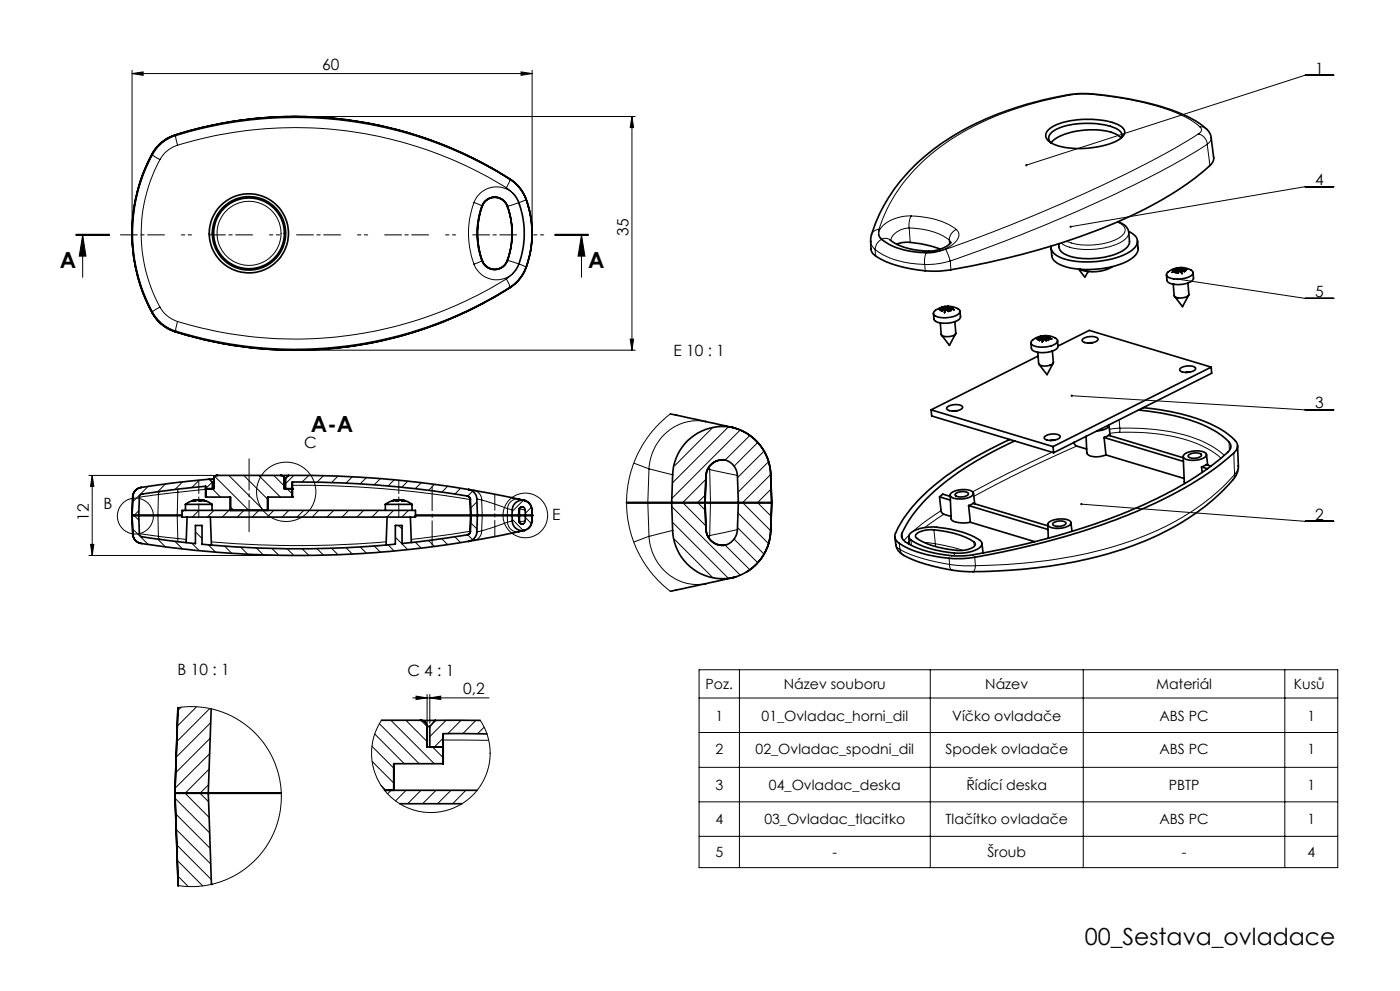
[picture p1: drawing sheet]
<svg xmlns="http://www.w3.org/2000/svg" width="420mm" height="297mm" viewBox="0 0 420 297" stroke-linecap="round" stroke-linejoin="round" font-family="sans-serif">
<g fill="none" stroke="#000" stroke-width=".3">
<path d="M39.6 22l3.3-.4v1zM39.6 21.1v47.8M39.6 22h120M89.6 34.9h101M156.3 21.6l3.3 .4-3.3 .6zM159.6 21.1v47.8M189.6 34.9v70M189.6 34.9l.5 3.3h-1zM320.3 28.4l.6 .1M320.9 28.5a90.2 90.2 0 0 0-40.6 16.9 48.3 48.3 0 0 0-16.6 23.3M327.7 28.3a83.2 83.2 0 0 1 28 6.8l2.5 1.5 1.8 1.4M327.7 28.3l-3.5-.1-3.3 .3"/>
<path d="M327.9 28.2l-.2 .1M360 38a1.2 1.2 0 0 1 .4 1.2 1.2 1.2 0 0 1-.9 .9M360 38l1 .1 1 .6M400.1 22.5h-8.6l-83.6 27M45.6 46.2l.2 .2M45.8 46.4a49.6 49.6 0 0 0 0 47M45.8 46.4l2.2 1.4M48 47.8a46.3 46.3 0 0 0 0 44.2M52.6 40.5l.1 .2M52.7 40.7l.6 2.8M52.7 40.7a121.2 121.2 0 0 1 100.2 13.1M52.7 40.7a11.6 11.6 0 0 0-6.9 5.7"/>
<path d="M53.3 43.5a120.4 120.4 0 0 1 98.6 12.8M53.3 43.5l-2 .9a8.4 8.4 0 0 0-3.3 3.4M151.9 56.3l2 1.7a7.2 7.2 0 0 0-11.7 2.7M152.9 53.8l-.1 .8-.9 1.7M152.9 53.8a11.6 11.6 0 0 1 4.9 6M153 53.7l-.1 .1M157.8 59.8l-2 .9-3.5 1M157.8 59.8a29.5 29.5 0 0 1 0 20.3M157.8 59.7v.1M359.5 40.1a330.7 330.7 0 0 1-47.3 23.6l-14 5.7-14.5 5.3M359.5 40.1a3.3 3.3 0 0 1 2.7 3.1M362.2 43.2a324.4 324.4 0 0 1-49.9 24.7l-10.3 4.1-16.9 6.2"/>
<path d="M362.2 43.2l.8 6.4M363.4 41.3a2.21 2.21 0 0 1-1.2 1.9M400.1 55.9h-8.6l-70.3 12M22.8 70.6h10zM22.8 70.4h10M22.8 70.2h10M24.8 70.4l1 6.4h-2zM24.8 70.4v12.7M142.2 60.7a26.6 26.6 0 0 0 0 18.5M142.2 79.2a7.3 7.3 0 0 0 11.7 2.7l-2 1.7M142.2 60.7l2.3 1M144.5 61.7a24.1 24.1 0 0 0 0 16.5"/>
<path d="M144.5 78.2l-2.3 1M144.5 61.7a4.1 4.1 0 0 1 3.9-2.7 4.1 4.1 0 0 1 3.9 2.7M144.5 61.7l.2 .1M144.7 78.1l-.2 .1M152.2 78.1h.1M152.3 78.1a4.1 4.1 0 0 1-3.9 2.8 4.1 4.1 0 0 1-3.9-2.7M152.3 78.1l3.5 1.1 2 .9M152.3 61.7a24.5 24.5 0 0 1 0 16.4M152.3 61.7l-.1 .1M166.5 70.4h10M166.5 70.2h10M166.5 70.6h10"/>
<path d="M174.4 70.4l1.1 6.4h-2.1zM174.4 70.4v12.7M261.2 72.3l.3 1.3 1 1.2M262.5 74.8a24.4 24.4 0 0 0 14.9 4.5M262.5 74.8l.1 1.9M263.7 68.7a2.42 2.42 0 0 0-2.3 1.6M264.5 71.7a2.29 2.29 0 0 1 2.5 .2M264.5 71.7a3.7 3.7 0 0 0-2 3.1M272.8 68.3a20.5 20.5 0 0 1 12 3.7M272.8 68.3a5.6 5.6 0 0 0-5.6 3.8M272.8 68.3l.2 4.3M273.4 64.7a22.9 22.9 0 0 1 13.5 4.1"/>
<path d="M273.4 64.7a10.8 10.8 0 0 0-9.6 4.3l-.2 1.2 .1-1.5M273.4 64.7l-.7 2 .1 1.6M277.4 79.3l.2 1.9M278.7 75.2a2.86 2.86 0 0 0-1.3 3.3v.8M283.7 74.7l1.4 3.5M284.8 72l.4 .7M284.8 72v1.2M285.1 78.2l.2 2.7M285.1 78.2l-3.3 .8-4.4 .3M286.9 68.8a2.31 2.31 0 0 1-.2 3.6 11.8 11.8 0 0 1-5.6 3l2.6-.7M286.9 68.8a3.5 3.5 0 0 0-2.1 3.2M335.2 66.5a2.81 2.81 0 0 1 2.3 2.7 6.6 6.6 0 0 1-5 3.4l-3.9 .8h-3a13.9 13.9 0 0 1-5.6-1.1"/>
<path d="M338.6 69.6a4.4 4.4 0 0 1-3.3 3.5l-2.6 .9-2.9 .5-2.7 .3-3-.1a10.5 10.5 0 0 1-5.8-1.9M45.8 93.4a11.7 11.7 0 0 0 6.9 5.8M45.8 93.4l-.2 .3M48 92l1.8 2.4 1.6 1.1 1.9 .8M48 92l-2.2 1.4M52.7 99.2l-.1 .2M53.3 96.3l-.6 2.9M151.9 83.6a120.3 120.3 0 0 1-98.6 12.7M151.9 83.6l.9 1.6 .1 .9M152.9 86.1a121.1 121.1 0 0 1-100.2 13.1M152.9 86.1l.1 .1M157.8 80.1a11.5 11.5 0 0 1-4.9 6"/>
<path d="M157.8 80.1h.1M353.2 83.6l38.3 5.8h8.6M89.6 104.9h101M189.1 101.6h1l-.5 3.3zM321.5 118.6l70 4.2h8.6M190.1 138.8l4.6 1.7M201.1 124l-3.3 2.9-2.2 2.5-2.8 3.8-1.4 2.6-1.5 3.7-.9 2.8-.7 3.2-.3 4.7 .2 4.8 .6 3.3 1.3 4.2 1.5 3.3 1.8 3.2 2.4 3.2 2.8 2.9 2.5 2.1M211.7 126.3a14.7 14.7 0 0 0-17 14.2M212.8 139.8l.1 .9M213.8 128.1l-11.4 11.5M218.5 128l-16.8 16.7M221.9 129l-20.4 20.4"/>
<path d="M224.9 130.6l-7.3 7.3M227.2 132.7l-7 7M229.1 135.4l-7.9 7.8M230.5 138.4l-9.1 9.1M315.7 135.5a364.3 364.3 0 0 0-23.9 11.9M322.2 132.6l-.3 .1M323 133.7a398.6 398.6 0 0 0-30.9 15.1M335.7 125.8l.3 2.5M335.9 129.6l-2.9 .3M335.9 129.6a53.4 53.4 0 0 1 26.4 4.9l4 2.8M336 128.3a54.7 54.7 0 0 1 26.2 4.7l2.3 1.3 2.8 2.2M336 128.3l-.1 1.3"/>
<path d="M336 128.3l-3.2 .4M368.7 132.5l.1 2.5M370.1 135.8l.3 6.4M371.5 139.6a3.8 3.8 0 0 1-1.1 2.6M26.7 142.5h37.4M27.7 142.5v24M27.7 142.5l.5 3.3h-1zM39.8 158.5l4.7 4.7M39.8 160h.1M39.8 148.9h.1M41.7 153l-1.5 1.5 1.5 1.4M41.8 159.9l5.7 .8"/>
<path d="M44.5 145.8l-4.7 4.7M47.5 148.2l-5.7 .8M47.5 148.2v12.5M48.3 147.2l-.6 .3-.2 .7M49.6 145.1l-2.3 2.3M53.3 147.5l-5.8 .7M53.3 147.5l-.1 7 .1 6.9M53.5 146.6l-.2 .9M54.8 144.4l-2.3 2.3M55.2 153l-.6 .6M58.6 159.4l2 2M59.7 153l-2 2"/>
<path d="M59.8 143.9l-2.3 2.2M61.7 146.7l-8.4 .8M63.7 144.5l-2 1.9M63.7 146.5l2.4 2.5M64.1 143.5h.1M64.2 153l-2 2M64.4 142.8l10.2 10.2M68.7 142.5l10.4 10.5M68.7 153l-2 2M69.1 151.9l1.1 1.1M73.1 142.5l7.2 7.1M73.2 153l-2 2"/>
<path d="M77.6 142.5l6.5 6.5M77.6 153l-2 2M82.1 153l-1.9 2M82.1 142.5l3.2 3.2M85.3 143.5h.1M86.1 146.5l1.6 1.6M86.6 153l-2 2M87.7 145.4a311.2 311.2 0 0 1 53.4 4.3M88.2 142.5l-2.5 2.4M91.1 153l-2 2M92.6 142.5l-2 2M95.6 153l-2 2"/>
<path d="M97 142.6l-1.9 1.9M100.1 153l-2 2M101.4 142.7l-2 1.9M104.6 153l-2 2M105.7 142.9l-1.9 1.9M109.1 153l-2 2M109.9 143.2l-1.8 1.8M113.6 153l-2 2M114.1 143.4l-1.8 1.9M118.1 153l-2 2M118.3 143.8l-1.9 1.9M119.6 157.5l1 1"/>
<path d="M122.3 144.2l-1.8 1.8M122.6 153l-2.1 2M126.4 144.7l-1.8 1.8M130.4 145.2l-1.8 1.8M134.3 145.7l-1.8 1.8M138.2 146.3l-1.7 1.8M141.1 159.3h.1M141.1 159.2l-17.7 2.5M141.1 149.6h.1M141.1 156.6l2 1.9M141.8 147.2l-1.5 1.5M142.2 147l.9 .3 .8 .7 .5 .9 .1 .9"/>
<path d="M143.1 149.5l1.4 .3M143.1 150.4l-2 1.9M144.5 159.1l-.4 1.5a2.7 2.7 0 0 1-1.9 1.4M144.5 159.1l-1.4 .3M144.5 149.8l7.8 2.6M144.5 149.8l.2 4.7-.2 4.6M152.3 156.5l.2 1.1 .6 .9 1.4 .8h1.1M152.3 156.5l-7.8 2.6M152.3 152.4l1.4 .4M152.3 152.4v4.1M153.7 156.1l-1.4 .4M153.7 155.6l3.3 3.4"/>
<path d="M155.6 149.6l-1.3 .1-1.1 .7-.6 .7-.3 1.3M155.7 156.1h.1M155.7 152.9h.1M155.8 156.5h.1M155.8 152.5h.1M155.9 156.5v.1M155.9 152.5l1.7 .4M155.9 152.3v.2M155.9 152.5v4M157 149.9l-3.3 3.4M157.6 156.1l-1.7 .4M157.6 155.1l1.8 1.8"/>
<path d="M159.4 152l-1.8 1.8M159.6 156.2h.1M159.6 152.8h.1M194.7 140.5l7.1 1.8M194.7 140.5l-.4 10.1 .4 10.2M201.5 151.8l20.5 20.5M201.7 156.5l16.7 16.7M201.8 159l-7.1 1.8M211.6 148.3l-2.3 2.3 2.3 2.3M211.7 143.7l-6.9 6.9 6.9 7M211.8 158.6h.1M211.8 142.6v.1"/>
<path d="M212.3 140.6l.6 .1M212.9 140.7l8.3 1.8M212.9 140.7l.2 9.9-.2 9.9M221.2 158.1l7.9 7.8M221.2 158.7l-8.3 1.8M221.4 153.7l9 9.1M231.2 142.2l-8.4 8.4 8.4 8.5M231.2 159.1h.1M231.2 142.2h.1M231.4 146.5l-4.1 4.1 4.1 4.1M270.6 159.8l.2 1.8M280.2 158.8l.4 4.2"/>
<path d="M282.3 153l-4.9 3.5-3.4 2.7M283.1 154.1l-5.7 4M324.4 151.1l67.1 5.1h8.6M370.4 142.2a74.2 74.2 0 0 1-34.1 20.9 151.7 151.7 0 0 1-43.7 6.4M370.4 142.2l-.1 .8-.3 .7M26.7 166.5h61.8M27.2 163.2h1l-.5 3.3zM47.3 161.6l2.3 2.3M47.5 160.7l.2 .7 .6 .3M47.5 160.7l5.8 .7M52.5 162.2l2.3 2.3M53.3 161.4l2.6 .3"/>
<path d="M53.3 161.4l.2 .9M57.5 162.8l2.3 2.2M62.5 163.3l2.2 2.2M67.4 163.7l2.1 2.1M72.2 164l2.1 2.1M76.9 164.2l2.1 2.1M81.6 164.4l2 2M86.1 164.5l2.1 2M90.6 164.5l2 1.9M95.1 164.4l1.9 2M99.4 164.3l2 1.9M103.8 164.1l1.9 1.9"/>
<path d="M108.1 163.9l1.8 1.9M112.3 163.6l1.8 1.9M115.9 162.4a309.4 309.4 0 0 1-52.5 0M116.4 163.3l1.9 1.8M118.6 161l3.7 3.7M124.6 162.5l1.8 1.8M128.6 162l1.8 1.8M132.5 161.5l1.8 1.7M136.5 160.9l1.7 1.7M140.3 160.3l1.5 1.4M194.7 160.8a14.7 14.7 0 0 0 17 14.1M194.7 160.8l-4.6 1.7"/>
<path d="M202.3 161.6l11.3 11.3M212.9 160.5l-.1 .9M212.9 160.5l-.6 .2M217.6 163.4l7.2 7.2M220.2 161.5l7.1 7.1M268.7 163.2a2.06 2.06 0 0 0 1.3 1.5M269.8 162.8l.2 1.9M270 164.7l.3 .9 .9 .9M270 164.7a47.1 47.1 0 0 0 14.9 4.5M272.7 163.1h.1M272.7 162.3l-.5 .5M272.8 163v.1"/>
<path d="M272.8 160.3l-1.6 1.7M273.3 161.9l.1 1.5M277.3 162.6l3.3 .4M280.6 163l5 1 3.3 1M280.6 163l.1 .8M284.7 167.3l.2 1.9M284.9 169.2l4.3 .4 3.4-.1M284.9 169.2l.1 .9 .5 .7M286.3 165.7v.9M292.1 162.4l.2 1.3M292.4 167l.2 2.5M292.6 169.5a1.91 1.91 0 0 1-.7 1.8"/>
<path d="M53.4 212.1l3.3-.3h2.4l3.5 .5 2.6 .6 3.1 1.1 2.6 1.4 3 2 2 1.7 3.5 3.9 1.6 2.5 1.5 3.3 1.5 5 .4 5-.5 5.4-.7 2.5-1.1 3.1-2.8 4.8-1.9 2.3-2.6 2.5-2.1 1.6-2.8 1.7-5.2 2-2.6 .6-2.9 .4h-2.8l-3-.3M54.4 211.9l-1.1 1.1M59 211.8l-5.8 5.8M62.9 212.3l-9.9 10M63.2 216.6l-10.4 10.3M112.4 220l8.9 8.9M113.8 216.9l12 12M114.4 215.9l-1.9 3.9-.7 2.6-.3 2.4 .3 4.6 1.5 4.2 1.2 2.2 1.6 2 3.2 2.7 1.9 1.1 3.2 1.2 4.1 .7 3.1-.1 2.3-.5 4.2-1.7 1.8-1.2 2.5-2.2 2.3-3.3 1.1-2.3 .7-2.2 .5-2.9v-2.2l-.2-2-.6-2.7-.9-2.2-1.2-2.1M117.3 215.9l13 13M121.7 215.9l6.4 6.3M123.8 209.2h22.9M124.8 208.6l3.3 .6-3.3 .5z"/>
<path d="M126.3 215.9l1.8 1.8M128.1 217.9h.1M128.1 208.1v8.7M128.9 209.2l3.3-.6v1.1zM128.9 208.1v8.6M133.8 215.9l-4.9 4.9M138.3 215.9l-4 4M142.8 215.9l-4 4M145.2 217.9l-1.9 2M209.7 200.7h191.6v59.3h-191.6zM209.7 219.5h191.6M209.7 209.2h191.6"/>
<path d="M221.8 200.7v59.3M279.1 200.7v59.3M325 200.7v59.3M385.4 200.7v59.3M52.5 239.3l10.4 10.3M62.6 235.2l-2.6 2.5 2.6 2.6M62.7 230.5l-7.2 7.2 7.2 7.3M62.9 225.9l-10.4 10.3M63.1 221.2l-10.4 10.4M111.6 223.7l6.5 6.5M111.7 228.2l6.4 6.5M114.3 235.3l1.5 1.6"/>
<path d="M117.3 236.9l-1 1M121.8 236.9l-3.1 3.1M126.3 236.9l-4 4M129.8 223.9l3.1 3.1M130.8 236.9l-4 4M132.9 221.3l-2.6 2.6M133 221.8l13.6 .1M135.3 236.9l-4 4M139.8 236.9l-4 4M209.7 230h191.6M52.7 243.9l10.4 10.4M52.8 248.6l10.4 10.3"/>
<path d="M53 253.2l10.4 10.4M53.2 257.9l7.6 7.6M209.7 240.3h191.6M209.7 250.6h191.6M53.3 262.5l3.2 3.2M53.4 265.4h.1"/>
<circle cx="74.7" cy="69.9" r="9.6"/>
<circle cx="40.6" cy="154.7" r="5.4"/>
<circle cx="85.9" cy="147.4" r="8.9"/>
<circle cx="157.6" cy="154.5" r="6.7"/>
</g>
<path d="M176.5 70.4h-153.7" fill="none" stroke="#000" stroke-width=".3" stroke-dasharray="5.1 1 1 1 5.1" stroke-dashoffset="5"/>
<path d="M74.7 137.5v21.8" fill="none" stroke="#000" stroke-width=".3" stroke-dasharray="10.2 1 1 1" stroke-dashoffset=".8"/>
<path d="M129.6 163.5v-17.8" fill="none" stroke="#000" stroke-width=".3" stroke-dasharray="10.2 1 1 1" stroke-dashoffset="2.8"/>
<path d="M59.6 155v-11.1M119.6 155v-11.1" fill="none" stroke="#000" stroke-width=".3" stroke-dasharray="10.2 1 1 1" stroke-dashoffset="6.2"/>
<path d="M148.4 160.9v-12.9" fill="none" stroke="#000" stroke-width=".3" stroke-dasharray="10.2 1 1 1" stroke-dashoffset="5.2"/>
<g fill="#000">
<path d="M39.6 22l3.3-.4v1zM156.3 21.6l3.3 .4-3.3 .6z"/>
<path d="M189.6 34.9l.5 3.3h-1zM189.1 101.6h1l-.5 3.3zM27.7 142.5l.5 3.3h-1zM27.2 163.2h1l-.5 3.3z"/>
<path d="M307.7 49.2l-.1 .4 .3-.1-.3 .1a.33 .33 0 0 0 .4 .2 .33 .33 0 0 0 .2-.5 .33 .33 0 0 0-.5-.1zM321 67.7l-.1 .3 .3-.1-.3 .1a.34 .34 0 0 0 .4 .3 .34 .34 0 0 0 .2-.5 .34 .34 0 0 0-.5-.1zM353 83.4l-.1 .2h.3h-.3a.34 .34 0 0 0 .4 .4 .34 .34 0 0 0 .2-.5 .34 .34 0 0 0-.5-.1zM321.3 118.4l-.1 .2h.3h-.3a.35 .35 0 0 0 .4 .4 .35 .35 0 0 0 .2-.6 .35 .35 0 0 0-.5 0zM324.2 150.8l-.1 .3h.3h-.3a.34 .34 0 0 0 .4 .3 .34 .34 0 0 0 .2-.4 .34 .34 0 0 0-.5-.2z"/>
<path d="M174.4 70.4l1.1 6.4h-2.1zM24.8 70.4l1 6.4h-2z"/>
<path d="M128.9 209.2l3.3-.6v1.1zM124.8 208.6l3.3 .6-3.3 .5z"/>
<circle cx="63.4" cy="265" r=".25"/>
</g>
<g fill="none" stroke="#000" stroke-width=".5">
<path d="M314.5 39a16.9 16.9 0 0 1 10.7-3.2 20.1 20.1 0 0 1 11.2 2.1 1.91 1.91 0 0 1 1 1.7 1.91 1.91 0 0 1-1 1.7 23.4 23.4 0 0 1-13.5 3.2 12.6 12.6 0 0 1-8.7-2.6 2.06 2.06 0 0 1 .3-2.9zM47.4 43.7l.4-.3a14.7 14.7 0 0 1 7.8-3.9 119.3 119.3 0 0 1 99 15.4 18.7 18.7 0 0 1 4.9 12.1 27 27 0 0 1-3 15.8l-.6 .8a23.6 23.6 0 0 1-7.4 5.3 119.5 119.5 0 0 1-97.4 9.9 13.3 13.3 0 0 1-6.7-7.6 49.3 49.3 0 0 1 2.3-46.7zM153.9 58l1.1 1.4 .6 1.3M274.2 49.8a78.9 78.9 0 0 1 35.1-18.9l2-.5a50.4 50.4 0 0 1 13.9-2.4l6.2 .5 7.2 1.1 6.6 1.5 6.5 2a24.1 24.1 0 0 1 11.1 6.5l.5 1.2 .8 6.5a4 4 0 0 1-2.3 3.3 114.9 114.9 0 0 1-35.7 19.5l-6.4 2.3-7.8 2.4-14.2 3.6a90.4 90.4 0 0 1-18.2 2.9l-.7-.1a33.7 33.7 0 0 1-16.2-4.5 2.55 2.55 0 0 1-1.3-2.1l-.1-2.5a33.7 33.7 0 0 1 4.7-11.8 52.6 52.6 0 0 1 8.3-10.5zM315.2 42.8a2.05 2.05 0 0 1 .7-3.4 22.5 22.5 0 0 1 15-2 7.7 7.7 0 0 1 5.6 2.6l.1 .6-.3 .8a11.4 11.4 0 0 0-8.2-2.5l-3.9 .2-3.7 .8a9.8 9.8 0 0 0-5.2 2.9M145.6 60.3a4.1 4.1 0 0 1 4.2-1 4.1 4.1 0 0 1 2.7 3.3 22.5 22.5 0 0 1-1 16.7 4.1 4.1 0 0 1-4.2 1.3 4.1 4.1 0 0 1-2.9-3.4 22.5 22.5 0 0 1 .9-16.6zM155.6 79.1l-.7 1.5-1 1.3M155.6 60.8a26.6 26.6 0 0 1 0 18.3M155.6 60.7v.1M155.6 79.1h.1M263.6 70.2a4.2 4.2 0 0 0 2.4 2.6 23.4 23.4 0 0 0 11.9 2.9M267 71.9a19.6 19.6 0 0 0 14.8 2.9l2.2-1 1.3-1.2"/>
<path d="M269 73.2l.8-.3a24.1 24.1 0 0 1 12.2 1.8h.1M277.9 75.7h.1M281.1 75.4l-3.1 .3M333.7 79.9l-1.5 .8-3.4 .7-2.9-.1-1.8-.6M335.4 66.5a4.2 4.2 0 0 1 3.2 3.1l.2 2.8a4.3 4.3 0 0 1-3.3 3.4l-2.2 .8-2.5 .6-5.7 .3a9.4 9.4 0 0 1-7.2-2.7l-.3-1.7M338.6 69.4a3.3 3.3 0 0 1 2.6 3.5 7.9 7.9 0 0 1-5.5 4.1l-3 .8-3.4 .5-5.9 .1a10.5 10.5 0 0 1-7.7-3.1l-.4-1.5M341.2 72.2l.2 2.2a4.7 4.7 0 0 1-3.3 3.9l-2.2 1-3.1 .8-5 .6h-3a13 13 0 0 1-8.7-2.8l-.6-1.1-.2-2.5M280.3 93.3a6 6 0 0 1 7.6-.3 1.74 1.74 0 0 1-1.7 1.8l-3 .4a3.1 3.1 0 0 1-3.2-1.2zM283 92.5l-1 .5 .3 .1a.45 .45 0 0 0 .5 .2 .45 .45 0 0 0 .3-.4l.4-.2M283 92.5h.1M283 92.5v.5M283.1 92.3h.1"/>
<path d="M283.1 92.3l-1.4 .4 1.3-.2M283.1 92.3l.1 .6M283.4 91.9l.5 .1M283.4 91.9l-.8 .2 .5 .2M283.4 91.9l.1 .8M283.5 92.7h.1M283.5 92.7v.6M283.5 93.1l.1 .1M283.9 92h.1M284 92l.6-.2-.3 .2M284 92v.8M284.3 92h.1"/>
<path d="M284.3 92v.2M284.3 92.2l.1 1.1M284.4 92l-.1 .2M284.4 93.1l-.1 .1M284.7 92.5l.5 .5a.73 .73 0 0 1-.7 .3 .73 .73 0 0 1-.6-.5l-.5 .9 .1-1M284.7 92.5h.1M284.7 92.5l.1 .7M284.8 92.4l1.4 .4-1.5-.3M284.8 92.4h.1M284.8 92.4v.1M285.3 92l.5 .3-1 .1M285.3 92h-.9"/>
<path d="M285.3 92l.1 .3M286.5 96.4l.2 3.4a3.2 3.2 0 0 1-3.6 1l-.7-.5-.3-3.5M288 93.3l.1 1.6a3.4 3.4 0 0 1-3.3 1.9l-1.2 .1a3.1 3.1 0 0 1-3.4-1.3l-.2-1.7M323.6 80.7l1.9 2.4 .9-1.7M350.2 81.7a6 6 0 0 1 7.7-.2 1.66 1.66 0 0 1-1.7 1.7l-3.2 .4a2.83 2.83 0 0 1-3-1.3zM352.4 80.6l-.5 .4 1-.1M352.4 80.6v.3M352.9 80.9h.1M352.9 80.9l-1.3 .7 1.5-.5M352.9 80.9l.1 .2M353.1 81.1l-.5 .6a.84 .84 0 0 0 1.3-.5M353.1 81.1h.1"/>
<path d="M353.1 81.1v.7M353.3 80.5h.1M353.3 80.5l-.9 .1M353.3 80.5l.1 1.3M353.4 81.5l.2 .1M353.7 80.4h.1M353.7 80.4l-.6-.1 .2 .2M353.7 80.4l.1 .2M353.8 80.6v.7M353.8 80.4v.2M353.9 81.2h.1M354.3 80.2l.8 .2-.5 .1"/>
<path d="M354.3 80.2l-.5 .2M354.3 80.2v.9M354.3 81.1l.3 .9-.7-.8M354.3 81.1h.1M354.3 81.1l.1 .6M354.3 81.5h-.1M354.6 80.6l1.5 .1h-1.3M354.6 80.5v.1M354.6 80.5v.7M354.8 80.7l.9 .4-.4 .3-1-.3M354.8 80.7h.1M354.8 80.7v.5"/>
<path d="M356.4 84.8l.3 3.4a3.2 3.2 0 0 1-3.7 1l-.8-.6-.2-3.4M356.6 88.5l-1.8 3.4-2.4-3.1M357.9 81.7l.1 1.6a3.2 3.2 0 0 1-3.2 1.9l-1.8 .1a2.76 2.76 0 0 1-2.9-1.3l-.1-1.6M286.7 100l-1.9 3.5-2.4-3.1M309.3 102.8l.1 1.6a3.3 3.3 0 0 0 3.6 1.3l1.7-.2a2.74 2.74 0 0 0 2.7-1.8M309.5 102.2a6 6 0 0 1 7.7-.4 1.66 1.66 0 0 1-1.6 1.8l-2.7 .4a3.4 3.4 0 0 1-3.6-1.2zM311.4 106.7l-32.1 16.1M312.2 101.3h.1M312.2 101.3l-.9 .5 .3 .1a.39 .39 0 0 0 .4 .2 .39 .39 0 0 0 .3-.3l.5-.2M312.2 101.3l.1 .1M312.3 101.4v.4M312.3 101.3v.1"/>
<path d="M312.3 101.1h.1M312.3 101.1l-1.4 .4 1.4-.2M312.3 101.1l.1 .6M312.6 100.7l.6 .1M312.6 100.7l-.8 .3 .5 .1M312.6 100.7l.1 .9M312.8 101.6h.1M312.8 101.6l-.1 .9 .5-.9M312.8 101.6v.6M312.8 102h.1M313.2 100.8l.5-.2-.1 .3M313.2 100.8h.1"/>
<path d="M313.2 100.8v.8M313.2 101.6h.1M313.6 100.9h.1M313.6 100.9l.1 1.1M313.7 101.8l-.1 .1M314 101.3l.5 .5a.76 .76 0 0 1-.7 .3 .76 .76 0 0 1-.6-.5M314 101.3h.1M314 101.3v.7M314.1 101.1l1.4 .5-1.5-.3M314.1 101.1h.1M314.1 101.1v.2M314.5 100.7l.6 .3-1 .1"/>
<path d="M314.5 100.7l-.9 .2M314.5 100.7l.1 .4M315.7 105.2l.3 3.4a3.4 3.4 0 0 1-4.3 .7l-.4-3.7M315.9 108.9l-1.8 3.4-2.4-3.1M317.3 102.1l.1 1.6M317.4 103.7l9.4-4.7 36.6 11M324.8 101.7l.8-.6 1.5-.2a1.95 1.95 0 0 1 2.3 .8 3.7 3.7 0 0 1-4.7 .4zM327.8 102.7l-1.3 .1M354.2 110.3l.9-.4 1.2-.2a1.79 1.79 0 0 1 2.4 .9 3.9 3.9 0 0 1-4.8 .4zM357 111.5l-1.3 .1M363.4 110l-47.5 23.8M363.4 110l.1 1.9-47.4 23.8"/>
<path d="M201.1 124l18.7 4.1M217.6 137.9a4.9 4.9 0 0 0-5.8 4.8M219.8 128.1a14.9 14.9 0 0 1 11.4 14.1M219.8 128.1h.1M219.8 128.1a15 15 0 0 0-18 14.2l-.3 8.3M219.8 128.1a15 15 0 0 1 11.4 14.1M279.3 122.8l.2 1.9 36.6 11M279.3 122.8l36.6 11M284.1 122.1l.9-.6 1.4-.2a1.95 1.95 0 0 1 2.4 .8 3.7 3.7 0 0 1-4.8 .4zM287.1 123.1l-1.3 .1M313.3 130.9a4 4 0 0 1 4.7-.2 1.95 1.95 0 0 1-2.3 1.3h-.2a1.87 1.87 0 0 1-2.2-.9zM315.9 133.8l.2 1.9"/>
<path d="M316.4 131.9l-1.3 .1M322.2 132.6l.3 .7 .5 .4 3 .9M322.2 132.6h.1M325.8 130.8l.2 4.8a2.27 2.27 0 0 0 2.6 1.3l1.3-.1 1.9-.5M331.2 131.1l1.4-.6 22.4 6.7M331.2 131.1l.6 5.2M331.2 131.1l23.8 7.2M331.8 136.3l23.4 7.1M332.6 127.3a2.26 2.26 0 0 1-2.4 1.7l-1.2 .1M332.7 127.4l.4 3.2M341.5 122.9l5.4 .7a42.7 42.7 0 0 1 20.3 7.5l1.3 1.1a2.02 2.02 0 0 1-.2 3.4 107.3 107.3 0 0 1-33.7 19.2l-6.3 2.3-8.8 2.8-15.3 3.9a80.1 80.1 0 0 1-17.1 2.8h-.6a29.7 29.7 0 0 1-15.4-4.6 2.14 2.14 0 0 1 0-3.2 49.6 49.6 0 0 1 17.4-17.9 119.3 119.3 0 0 1 15.9-8.8M343 122.2l1.7 .2a53 53 0 0 1 22.9 7.1l2.5 2a2.49 2.49 0 0 1 0 4.3 108.7 108.7 0 0 1-33.7 19.3l-3.1 1.2a224.4 224.4 0 0 1-44.1 11.1 35.4 35.4 0 0 1-19.4-4.6 2.6 2.6 0 0 1-.7-4 48.4 48.4 0 0 1 16.7-17.5 108.8 108.8 0 0 1 17.2-9.6"/>
<path d="M355 136.8l.5 8.1M355.2 136.2l.2-.1a6.4 6.4 0 0 1 6.4-.2 1.1 1.1 0 0 1-1.1 1.5l-2.2 .5a3.2 3.2 0 0 1-3.5-1.1zM356.6 136.4l.9-.5 1.2-.2a1.37 1.37 0 0 1 1.7 .8 3.3 3.3 0 0 1-4 .3zM360.5 139.9l.2 1.7M360.5 139.9l1.7 .6M361.9 136.2l.4 3.2M363.3 139.7l-1.5-.5-1.3 .7M371.3 133.6l.2 6.1M371.5 139.7a6.2 6.2 0 0 1-1.9 4.4 74.6 74.6 0 0 1-34.9 21.2 147 147 0 0 1-47.5 5.8l-5.2-.9-4.4-1.2-3.8-1.3-2.6-1.2M39.6 154.5l.2 5.5M39.6 154.5h.1M39.6 154.5h2"/>
<path d="M39.8 160l.1 .4a3.1 3.1 0 0 0 2.5 2.5M39.8 160a2.93 2.93 0 0 0 2.6 2.9M39.8 148.9l-.2 5.6M41.6 154.5l.2 5.4 .4 .8a132.4 132.4 0 0 0 16.4 2.2v-5.4h2v5.6l5.7 .5a305.6 305.6 0 0 0 52.3-.5v-5.6h2v5.4l9.9-1.2 9.7-1.4M41.6 154.5h13M42.4 146.1l-.3 .1a2.95 2.95 0 0 0-2.3 2.7M42.4 146.1a2.94 2.94 0 0 0-2.6 2.8M42.7 148.1l-.6 .2-.3 .7-.2 5.5M42.7 148.1l8.7-1.3 10.3-1.1v3.3M42.7 148.1h.1M54.6 153h70v2h-70zM55.6 151.2h8"/>
<path d="M55.6 151.2v1.8M56.1 155l-.3 7.6M57.9 150l-1.2 .5-1.1 .7M58.7 149.8h.1M58.7 149.8l-1 .3 1.3-.3M58.7 149.8v.1M58.9 149.8h.1M58.9 149.8l-.2 .1M59 149.8h.1M59 149.8l-.5 .4 .9-.4M59 149.8v.2M59.4 149.8h.1"/>
<path d="M59.4 149.8l.3 .3h.9l-.3-.3M59.9 149.8h.4M59.9 149.8h.1M59.9 149.8l-.3 .2M59.9 149.8v.3M60.2 149.8h.1M60.2 149.8v.3M60.3 149.8v.1M60.3 149.8h.1M60.3 149.8l1.4 .4-1.2-.4M60.3 149.8v.3M60.5 149.8l2 .7 1.1 .7"/>
<path d="M60.5 149.8h.1M61.7 146.5h.1M61.7 149h.1M61.7 149h7.4v4M62.8 143.6l.9 .9M62.8 143.6l-11.7 1.2-8.7 1.3M63.1 155l.3 8.4M63.6 151.2v1.8M63.7 144.5v2M64.1 144.5h-.4M64.1 143.5l-1.3 .1M64.1 143.5v3h-2.4"/>
<path d="M65.1 142.5l-.7 .2-.3 .8M65.1 142.5l-.6 .2-.4 .8M65.1 142.5h.1M65.1 142.5h19.2M69.1 149v4M84.3 142.5l.7 .2 .3 .8M84.3 142.5h.2a.97 .97 0 0 1 .8 1M85.3 143.4h.4M85.3 143.5v3h2.4M85.7 143.4v3.1M86.5 142.5l-.8 .9M86.5 142.5h2.9a300.3 300.3 0 0 1 51.1 4.2"/>
<path d="M86.5 142.5h-1.9M87.7 146.5h.1M87.7 149h.1M87.7 149h-7.4v4M115.6 151.2h8M115.6 151.2v1.8M116.1 155l-.3 8.3M118.7 149.8l-1.9 .6-1.2 .8M118.7 149.8h.1M118.7 149.8l-1.2 .4 1.5-.4M119 149.8h.1M119 149.8l-.3 .3a.93 .93 0 0 0 1.2-.3"/>
<path d="M119 149.8v.3M119 149.8v.1M119.3 149.8h.1M119.3 149.8l-.3 .1M119.3 149.8l.1 .2M119.4 149.8l.2 .2M119.4 149.8v.3M119.9 149.8h.1M119.9 149.8l.9 .4-.5-.4M120.3 149.8h.1M120.3 149.8l1.3 .3-1.1-.3M120.3 149.8l-.1 .1"/>
<path d="M120.3 149.8l.2 .1M120.5 149.8h.1M121.4 150l2.2 1.2M123.1 155l.3 7.6M123.6 151.2v1.8M124.6 154.5h16.6M140.2 148.7l.7 .4 .2 .5M140.2 148.7l.6 .3 .3 .6M140.2 148.7l-8.4-1.3a315.8 315.8 0 0 0-44.1-2.9v4.5M140.5 146.7h.1M140.5 146.7a2.93 2.93 0 0 1 2.6 2.8l.1 5M140.5 146.7l15.1 2.9"/>
<path d="M141.1 159.3l-.3 .7-.6 .3M141.1 159.3l-.3 .6-.6 .4M141.1 149.6l.1 4.9M141.2 154.5h.1M141.2 154.5l-.1 4.8M141.2 154.5h2M143.2 154.5l-.1 4.9a3 3 0 0 1-2.6 2.8M143.2 154.5h10.4M153.6 154.5l.1 1.6a2.98 2.98 0 0 0 3.6 2.9M153.6 154.5h2M155.6 154.5h.1M155.6 154.5l.1 1.6"/>
<path d="M155.6 154.5h2M155.6 149.6h.1M155.6 149.6l1.7 .4M155.7 156.1l.4 .7 .7 .2M155.7 156.1l.3 .7 .8 .2M155.7 152.9l-.1 1.6M156.8 151.9l-.8 .2-.3 .8M156.8 151.9a1.03 1.03 0 0 0-1.1 1M156.8 151.9l.7 .6 .1 2M157.3 150l.4 .1a2.99 2.99 0 0 1 1.9 2.7M157.3 159l-16.8 3.2M157.3 159h.1"/>
<path d="M157.3 150h.1M157.3 150a3 3 0 0 0-3.6 2.8l-.1 1.7M157.3 150a3.1 3.1 0 0 1 2.3 2.8M157.5 158.9l-.2 .1M157.6 154.5v1.7l-.4 .6-.4 .2M157.6 154.5h2M159.6 156.2l-.5 1.4-1 1M159.6 156.2a3 3 0 0 1-2.3 2.8M159.6 152.8v1.7M159.6 154.5v1.7M159.6 154.5h.1M188 150.6h13.5"/>
<path d="M201.5 150.6l.3 8.4a15 15 0 0 0 18 14.1M201.5 150.6h10M211.5 150.6h.1M211.5 150.6l.3 8M211.6 150.6h9.9M211.8 158.6a5 5 0 0 0 5.8 4.8M211.8 142.6a4.7 4.7 0 0 1 4.6-4.8 4.7 4.7 0 0 1 4.8 4.7l.3 8.1M211.8 142.6l-.3 8M221.5 150.6l-.3 8.1a5 5 0 0 1-3.6 4.7M221.5 150.6h10M231.2 159.1a14.9 14.9 0 0 1-7.3 12.3M231.2 159.1a15.1 15.1 0 0 1-11.4 14"/>
<path d="M231.2 142.2l.3 8.4M231.5 150.6l-.3 8.5M273.1 159.8l.2-.1a12.6 12.6 0 0 1 9.9-1.4 21.3 21.3 0 0 1 11.2 4.1 1.55 1.55 0 0 1-1 2.1l-1.8 .7-1.6 .4a28.1 28.1 0 0 1-16.9-4 1.17 1.17 0 0 1 0-1.8zM281.9 148.9l.5 4.6 .7 .6 2.2 .7M281.9 148.9l3.2 1M285 148.4l.4 7.1a3.6 3.6 0 0 0 3.5 1.2l2.2-.2M285 148.8l-2.2-.7-.9 .8M285.3 147.9l1.3-.8 1.9-.3a3.3 3.3 0 0 1 3.5 1 3.6 3.6 0 0 1-3.7 1.7h-.4a2.79 2.79 0 0 1-2.9-1.1zM286.7 148l.7-.5 1.2-.1a1.34 1.34 0 0 1 1.9 .8l-.8 .5-1.2 .2a1.46 1.46 0 0 1-1.9-.7zM290.6 151.5l1.3-.7 22.4 6.8M290.6 151.5l.5 5M290.6 151.5l23.8 7.2"/>
<path d="M291.1 156.5l19.3 5.8M292 147.8l.4 3.2M314.3 157.2l.2 4.1M314.5 156.7a6.1 6.1 0 0 1 6.7-.4 1.18 1.18 0 0 1-1.2 1.6l-2.7 .5a2.66 2.66 0 0 1-3-1.2zM315.9 156.8l.7-.4 1.3-.3a1.64 1.64 0 0 1 1.9 .7 3.1 3.1 0 0 1-4 .4zM321.3 156.6l.3 2.6M140.5 162.2h.1M140.5 162.2l-9.7 1.5-11.2 1.3a310.2 310.2 0 0 1-77.2-2.1M219.8 173.1l-18.7 4.1M219.8 173.1h.1M220.8 172.9l-1 .2M268.5 161l.2 2.2a4.4 4.4 0 0 0 2.4 3.3"/>
<path d="M272.7 160.8v2.3M274.8 160.2a8.6 8.6 0 0 1 7.5-1.1 20.4 20.4 0 0 1 10.2 3.7 1.77 1.77 0 0 1-1.8 1.8l-.4 .1a23.9 23.9 0 0 1-12.2-1.8 5.3 5.3 0 0 1-3.5-2.2zM294.6 162.8l.3 2.9M63.4 212.4l-.9 25.3M114.4 215.9h11.8M126.1 215.9l1.2 .3 .8 1.1v6.6h4.8M126.2 215.9a2.04 2.04 0 0 1 2 2v6M128.9 217.7l-.8 .1M128.9 217.7v6.2M130.6 215.9l-1.7 1.8M130.6 215.9h13.5M130.6 215.9h-3.9"/>
<path d="M133 219.9l-.1 9M146.1 220l-13.2-.1v9M52.5 237.7l.9-25.6-.9 25.6 .9 27.7M52.5 237.7l.9 27.7M52.5 237.7h10M62.5 237.7l.9 27.3M62.5 237.7h21.9M115.4 236.9h27.7M132.9 228.9h-14.8v8M119.9 240.9h18.7M53.4 265.4h.1"/>
<circle cx="74.7" cy="69.9" r="11.9"/>
<circle cx="74.7" cy="69.9" r="10.6"/>
<circle cx="74.7" cy="69.9" r="11"/>
</g>
<text font-size="7.1" x="325.4" y="283.2">00_Sestava_ovladace</text>
<g font-size="6.7">
<text x="18" y="80.3">A</text>
<text x="176.4" y="80.3">A</text>
<text x="93.3" y="129.4">A-A</text>
</g>
<g font-size="4.7">
<text x="96.7" y="21">60</text>
<text x="394.6" y="22">1</text>
<text x="394.6" y="55.4">4</text>
<text x="188.6" y="70.7" transform="rotate(-90 188.6 70.7)">35</text>
<text x="394.6" y="88.9">5</text>
<text x="202" y="106.5">E 10 : 1</text>
<text x="394.6" y="122.3">3</text>
<text x="91.3" y="134.2">C</text>
<text x="31.1" y="152.6">B</text>
<text x="165.7" y="155.8">E</text>
<text x="394.6" y="155.7">2</text>
<text x="26.7" y="156.1" transform="rotate(-90 26.7 156.1)">12</text>
<text x="53.3" y="202.4">B 10 : 1</text>
<text x="122.2" y="202.6">C 4 : 1</text>
<text x="139" y="208.1">0,2</text>
</g>
<g font-size="4.2">
<text x="211.7" y="206.5">Poz.</text>
<text x="235.2" y="206.5">Název souboru</text>
<text x="295.6" y="206.5">Název</text>
<text x="346.8" y="206.5">Materiál</text>
<text x="388.2" y="206.5">Kusů</text>
<text x="214.6" y="215.9">1</text>
<text x="228.5" y="215.9">01_Ovladac_horni_dil</text>
<text x="285.7" y="215.9">Víčko ovladače</text>
<text x="347.8" y="215.9">ABS PC</text>
<text x="392.2" y="215.9">1</text>
<text x="214.6" y="225.9">2</text>
<text x="226.7" y="225.9">02_Ovladac_spodni_dil</text>
<text x="283.6" y="225.9">Spodek ovladače</text>
<text x="347.8" y="225.9">ABS PC</text>
<text x="392.2" y="225.9">1</text>
<text x="214.6" y="236.7">3</text>
<text x="230.7" y="236.7">04_Ovladac_deska</text>
<text x="289.9" y="236.7">Řídící deska</text>
<text x="350.6" y="236.7">PBTP</text>
<text x="392.2" y="236.7">1</text>
<text x="214.6" y="247">4</text>
<text x="229.3" y="247">03_Ovladac_tlacitko</text>
<text x="283.7" y="247">Tlačítko ovladače</text>
<text x="347.8" y="247">ABS PC</text>
<text x="392.2" y="247">1</text>
<text x="214.6" y="256.9">5</text>
<text x="249.8" y="256.9">-</text>
<text x="296.2" y="256.9">Šroub</text>
<text x="354.5" y="256.9">-</text>
<text x="392.2" y="256.9">4</text>
</g>
</svg>
